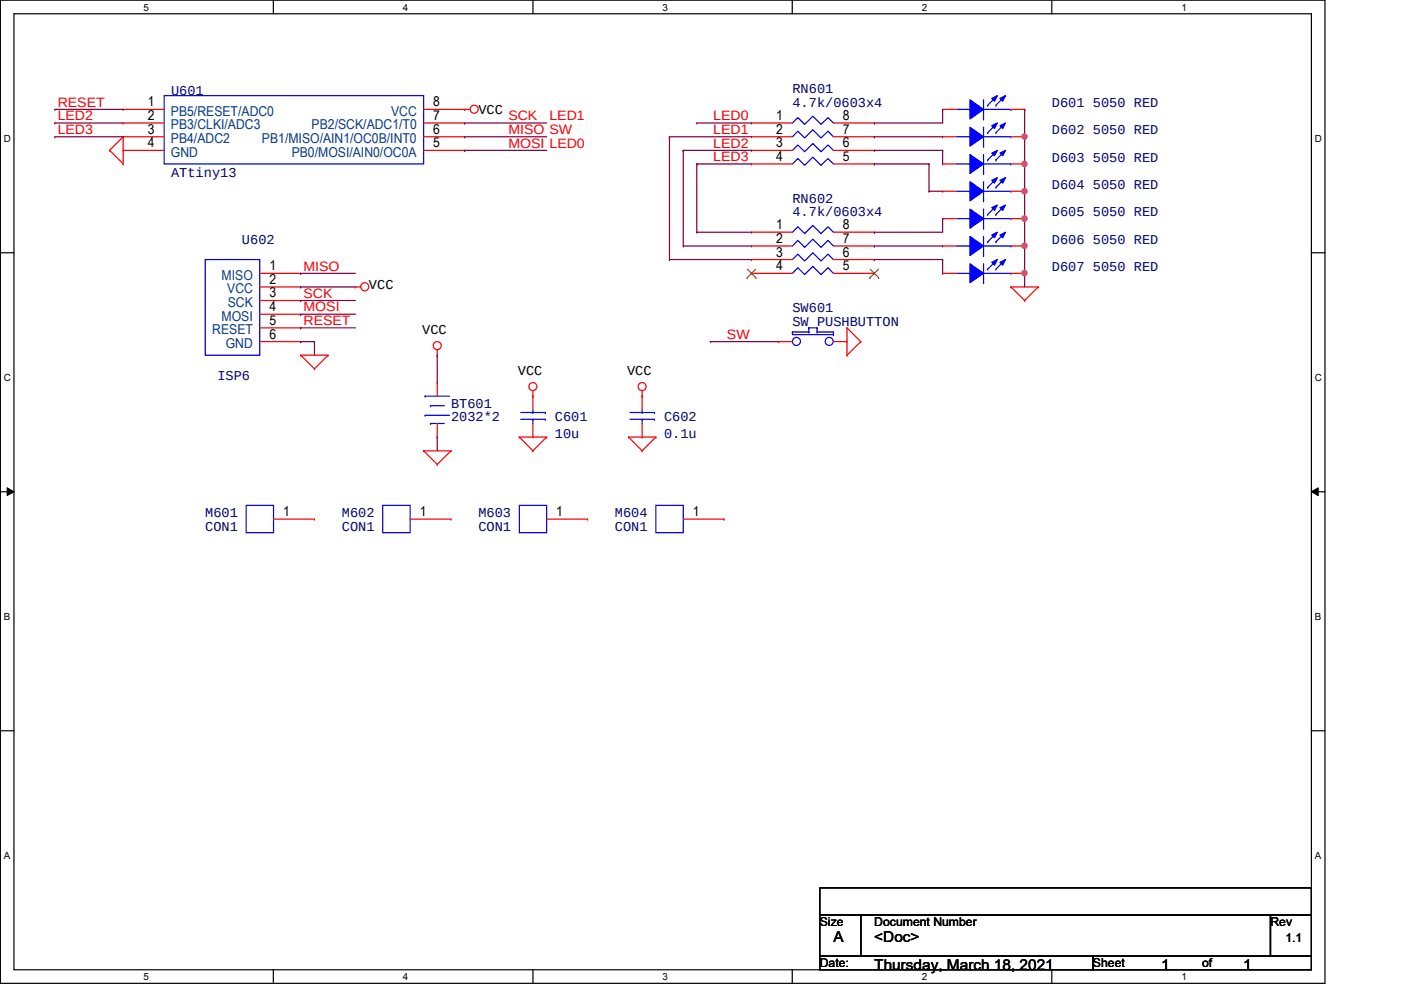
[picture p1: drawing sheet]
<svg xmlns="http://www.w3.org/2000/svg" width="297mm" height="210mm" viewBox="0 0 297 210" stroke-linecap="round" stroke-linejoin="round" font-family="sans-serif">
<path d="M.1 0h280.8v208.5h-280.8zM3 2.9h275v202.7h-275z" fill="none" stroke="#000" stroke-width=".25"/>
<g fill="#fff">
<path d="M30.4 .3h1.2v2.4h-1.2z"/>
<path d="M30.4 205.9h1.2v2.3h-1.2z"/>
</g>
<path d="M58 0v2.9M58 205.6v2.9" fill="none" stroke="#000" stroke-width=".25"/>
<g fill="#fff">
<path d="M85.4 .3h1.2v2.4h-1.2z"/>
<path d="M85.4 205.9h1.2v2.3h-1.2z"/>
</g>
<path d="M113 0v2.9M113 205.6v2.9" fill="none" stroke="#000" stroke-width=".25"/>
<g fill="#fff">
<path d="M140.5 .3h1.1v2.4h-1.1z"/>
<path d="M140.5 205.9h1.1v2.3h-1.1z"/>
</g>
<path d="M168 0v2.9M168 205.6v2.9" fill="none" stroke="#000" stroke-width=".25"/>
<g fill="#fff">
<path d="M195.4 .3h1.2v2.4h-1.2z"/>
<path d="M195.4 205.9h1.2v2.3h-1.2z"/>
</g>
<path d="M223 0v2.9M223 205.6v2.9" fill="none" stroke="#000" stroke-width=".25"/>
<g fill="#fff">
<path d="M250.5 .3h1.1v2.4h-1.1z"/>
<path d="M250.5 205.9h1.1v2.3h-1.1z"/>
<path d="M.8 28.2h1.5v2.4h-1.5z"/>
<path d="M278.8 28.2h1.4v2.4h-1.4z"/>
<path d="M.8 78.9h1.5v2.3h-1.5z"/>
<path d="M278.8 78.9h1.4v2.3h-1.4z"/>
</g>
<path d="M.1 53.6h2.9M278 53.6h2.9" fill="none" stroke="#000" stroke-width=".25"/>
<g fill="#fff">
<path d="M.8 129.6h1.4v2.3h-1.4z"/>
<path d="M278.8 129.6h1.3v2.3h-1.3z"/>
</g>
<path d="M.1 104.3h2.9M278 104.3h2.9" fill="none" stroke="#000" stroke-width=".25"/>
<path d="M1.5 103.4l1.5 .9-1.5 .8zM278 104.3l1.5-.9v1.7z" fill="#000"/>
<path d="M1.5 103.4l1.5 .9-1.5 .8zM278 104.3l1.5-.9v1.7z" fill="none" stroke="#000" stroke-width=".21"/>
<g fill="#fff">
<path d="M.8 180.3h1.4v2.3h-1.4z"/>
<path d="M278.8 180.3h1.3v2.3h-1.3z"/>
</g>
<path d="M.1 154.9h2.9M278 154.9h2.9M173.8 188.3h104.2v5.7h-104.2zM173.8 194h8.7v8.7h-8.7zM182.5 194h86.9v8.7h-86.9zM269.4 194h8.6v8.7h-8.6zM173.8 202.7h57.9v2.9h-57.9zM231.7 202.7h46.3v2.9h-46.3z" fill="none" stroke="#000" stroke-width=".25"/>
<g fill="none" stroke="#f00" stroke-width=".25">
<path d="M23.2 31.9h.1M23.2 31.9l2.9 2.9M26.1 29h.1M26.1 34.8h.1M26.1 29v5.8M26.1 29l-2.9 2.9M98.5 23.2h.1M98.5 23.2h1.2M159.3 26.1h.1M159.3 29h.1M159.3 31.9h.1M159.3 34.8h.1"/>
<path d="M159.3 26.1h8.7M159.3 29h8.7M159.3 31.9h8.7M159.3 34.8h8.7M176.7 26.1h8.7M176.7 29h8.7M176.7 31.9h8.7M176.7 34.8h8.7M185.4 26.1h.1M185.4 29h.1M185.4 31.9h.1M185.4 34.8h.1"/>
<path d="M55.1 58h8.7M63.8 58h.1M159.3 49.2h.1M159.3 52.2h.1M159.3 55h.1M159.3 58h.1M159.3 49.2h8.7M159.3 52.2h8.7M159.3 55h8.7M159.3 58h8.7M176.7 49.2h8.7M176.7 52.2h8.7"/>
<path d="M176.7 55h8.7M176.7 58h8.7M185.4 49.2h.1M185.4 52.2h.1M185.4 55h.1M185.4 58h.1M55.1 60.8h8.7M55.1 72.4h8.7M55.1 66.6h8.7M55.1 69.5h8.7M55.1 63.7h8.7M63.8 75.3h.1"/>
<path d="M63.8 66.6h.1M63.8 60.8h.1M63.8 72.4h.1M63.8 69.5h.1M63.8 63.7h.1M63.8 75.3h5.8M63.8 75.3l2.9 2.9M66.7 78.2h.1M69.6 75.3h.1M69.6 75.3l-2.9 2.9M75.3 60.8h.1M75.3 60.8h1.2"/>
<path d="M92.7 75.3h.1M92.7 74.2v1.1M165.1 72.4h.1M165.1 72.4h2.9M176.7 72.4h2.9M179.6 75.3h.1M179.6 69.5h.1M179.6 72.4h.1M179.6 69.5v5.8M179.6 69.5l2.9 2.9M182.5 72.4h.1M182.5 72.4l-2.9 2.9"/>
<path d="M214.3 60.8h.1M214.3 60.8h5.8M214.3 60.8l3 2.9M217.3 63.7h.1M220.1 60.8h.1M220.1 60.8l-2.8 2.9M89.8 95.6h.1M89.8 95.6h5.8M89.8 95.6l2.9 2.9M92.7 98.5h.1M95.6 95.6h.1M95.6 95.6l-2.9 2.9"/>
<path d="M110.1 92.7h.1M110.1 92.7h5.8M110.1 92.7l2.9 2.9M113 84h.1M113 95.6h.1M113 92.7h.1M113 82.8v4.1M113 89.8v2.9M115.9 92.7h.1M115.9 92.7l-2.9 2.9M133.3 92.7h.1M133.3 92.7h5.8"/>
<path d="M133.3 92.7l2.8 2.9M136.1 84h.1M136.1 95.6h.1M136.1 92.7h.1M136.1 82.8v4.1M136.1 89.8v2.9M139.1 92.7h.1M139.1 92.7l-3 2.9M115.9 110.1h8.7M124.6 110.1h.1"/>
<circle cx="100.5" cy="23.2" r=".85"/>
<circle cx="77.3" cy="60.8" r=".86"/>
<circle cx="92.7" cy="73.3" r=".85"/>
<circle cx="113" cy="82" r=".85"/>
<circle cx="136.1" cy="82" r=".85"/>
</g>
<g fill="none" stroke="#00f" stroke-width=".25">
<path d="M168 26.1l1.2-1.2 1.4 1.5 1.7-1.8 1.8 1.8 1.5-1.5 1.1 1.2M168 29l1.2-1.2 1.4 1.5 1.7-1.8 1.8 1.8 1.5-1.5 1.1 1.2M168 31.9l1.2-1.2 1.4 1.5 1.7-1.8 1.8 1.8 1.5-1.5 1.1 1.2M168 34.8l1.2-1.2 1.4 1.5 1.7-1.8 1.8 1.8 1.5-1.5 1.1 1.2M202.8 29h2.9M205.7 29h.1M208.5 31h.1M208.5 27v4M208.5 29h5.8M214.3 29h.1M43.5 55h11.6v20.3h-11.6zM168 49.2l1.2-1.1 1.4 1.4 1.7-1.7 1.8 1.7 1.5-1.4 1.1 1.1"/>
<path d="M168 52.2l1.2-1.2 1.4 1.5 1.7-1.8 1.8 1.8 1.5-1.5 1.1 1.2M168 55l1.2-1.1 1.4 1.4 1.7-1.7 1.8 1.7 1.5-1.4 1.1 1.1M168 58l1.2-1.2 1.4 1.4 1.7-1.7 1.8 1.7 1.5-1.4 1.1 1.2M168 70.4h.1M168 70.4v.6h8.7M168 70.4h3.5M171.5 69.5h.1M171.5 70.4h.1M171.5 69.5h1.7M171.5 69.5v.9M173.2 70.4h.1M173.2 69.5h.1"/>
<path d="M173.2 70.4h3.5M173.2 69.5v.9M176.7 71h.1M176.7 70.4h.1M176.7 70.4v.6M110.4 88.9h5.2M110.4 87.5h5.2M113 87.5h.1M113 88.9h.1M113 86.9v.6M113 88.9v.9M115.6 88.9h.1"/>
<path d="M115.6 87.5h.1M133.6 88.9h5.2M133.6 87.5h5.2M136.1 87.5h.1M136.1 88.9h.1M136.1 86.9v.6M136.1 88.9v.9M138.8 88.9h.1M138.8 87.5h.1M110.1 107.1h5.8v5.8h-5.8z"/>
<circle cx="168.9" cy="72.4" r=".85"/>
<circle cx="175.8" cy="72.4" r=".85"/>
</g>
<path d="M158.4 58.9h.1M158.5 57.1l1.8 1.8M160.2 57.1l-1.8 1.8M160.3 58.9h.1M184.4 58.9h.1M184.5 57.1l1.8 1.8M186.3 57.1l-1.9 1.8M186.3 58.9h.1" fill="none" stroke="#7f3f00" stroke-width=".21"/>
<path d="M205.7 27l2.8 2-2.8 2z" fill-rule="evenodd" fill="#00f"/>
<path d="M205.7 27l2.8 2-2.8 2z" fill="none" stroke="#00f" stroke-width=".25"/>
<path d="M212 26.7l1.2-.6-.6 1.2z" fill-rule="evenodd" fill="#00f"/>
<path d="M212 26.7l1.2-.6-.6 1.2z" fill="none" stroke="#00f" stroke-width=".25"/>
<path d="M210.3 26.7l1.2-.6-.6 1.2z" fill-rule="evenodd" fill="#00f"/>
<g fill="none" stroke="#00f" stroke-width=".25">
<path d="M208.5 38.5v4.1M209.4 28.1h.1M210.3 26.7l1.2-.6-.6 1.2zM211.2 28.1h.1M211.2 26.4l-1.8 1.7M212.9 26.4l-1.7 1.7M202.8 40.6h2.9M205.7 40.6h.1M208.5 42.6h.1M208.5 40.6h5.8M214.3 40.6h.1M90.1 84h.1"/>
<path d="M90.1 88.1h.1M90.1 84h5.2M90.1 88.1h5.2M91.3 89.8h.1M91.3 86h.1M91.3 89.8h2.9M91.3 86h2.9"/>
</g>
<path d="M199.9 29h.1M199.9 29h2.9M214.3 29h3M217.3 29h.1M92.7 81.1h.1M92.7 92.7h.1M92.7 81.1v2.9M92.7 89.8v2.9" fill="none" stroke="#f00" stroke-width=".25"/>
<path d="M205.7 38.5l2.8 2.1-2.8 2z" fill-rule="evenodd" fill="#00f"/>
<path d="M205.7 38.5l2.8 2.1-2.8 2z" fill="none" stroke="#00f" stroke-width=".25"/>
<path d="M212 38.2l1.2-.5-.6 1.1z" fill-rule="evenodd" fill="#00f"/>
<path d="M212 38.2l1.2-.5-.6 1.1z" fill="none" stroke="#00f" stroke-width=".25"/>
<path d="M210.3 38.2l1.2-.5-.6 1.1z" fill-rule="evenodd" fill="#00f"/>
<path d="M202.8 34.8h2.9M205.7 34.8h.1M208.5 36.8h.1M208.5 32.8v4M208.5 34.8h5.8M209.4 39.7h.1M210.3 38.2l1.2-.5-.6 1.1zM211.2 39.7h.1M211.2 38l-1.8 1.7M212.9 38l-1.7 1.7M214.3 34.8h.1" fill="none" stroke="#00f" stroke-width=".25"/>
<path d="M199.9 40.6h.1M199.9 40.6h2.9M214.3 40.6h3M217.3 40.6h.1" fill="none" stroke="#f00" stroke-width=".25"/>
<path d="M205.7 32.8l2.8 2-2.8 2z" fill-rule="evenodd" fill="#00f"/>
<path d="M205.7 32.8l2.8 2-2.8 2z" fill="none" stroke="#00f" stroke-width=".25"/>
<path d="M212 32.5l1.2-.6-.6 1.1z" fill-rule="evenodd" fill="#00f"/>
<path d="M212 32.5l1.2-.6-.6 1.1z" fill="none" stroke="#00f" stroke-width=".25"/>
<path d="M210.3 32.5l1.2-.6-.6 1.1z" fill-rule="evenodd" fill="#00f"/>
<path d="M209.4 33.9h.1M210.3 32.5l1.2-.6-.6 1.1zM211.2 33.9h.1M211.2 32.2l-1.8 1.7M212.9 32.2l-1.7 1.7M202.8 52.2h2.9M205.7 52.2h.1M208.5 54.2h.1M208.5 50.1v4.1M208.5 52.2h5.8M214.3 52.2h.1" fill="none" stroke="#00f" stroke-width=".25"/>
<path d="M199.9 34.8h.1M199.9 34.8h2.9M214.3 34.8h3M217.3 34.8h.1" fill="none" stroke="#f00" stroke-width=".25"/>
<path d="M205.7 50.1l2.8 2.1-2.8 2z" fill-rule="evenodd" fill="#00f"/>
<path d="M205.7 50.1l2.8 2.1-2.8 2z" fill="none" stroke="#00f" stroke-width=".25"/>
<path d="M212 49.8l1.2-.6-.6 1.2z" fill-rule="evenodd" fill="#00f"/>
<path d="M212 49.8l1.2-.6-.6 1.2z" fill="none" stroke="#00f" stroke-width=".25"/>
<path d="M210.3 49.8l1.2-.6-.6 1.2z" fill-rule="evenodd" fill="#00f"/>
<path d="M34.8 20.3h55v14.5h-55zM202.8 46.4h2.9M205.7 46.4h.1M208.5 48.4h.1M208.5 44.3v4.1M208.5 46.4h5.8M209.4 51.3h.1M210.3 49.8l1.2-.6-.6 1.2zM211.2 51.3h.1M211.2 49.5l-1.8 1.8M212.9 49.5l-1.7 1.8M214.3 46.4h.1" fill="none" stroke="#00f" stroke-width=".25"/>
<g fill="none" stroke="#f00" stroke-width=".25">
<path d="M26.1 23.2h.1M26.1 26.1h.1M26.1 29h.1M26.1 31.9h.1M26.1 23.2h8.7M26.1 26.1h8.7M26.1 29h8.7M26.1 31.9h8.7M89.8 23.2h8.7M89.8 26.1h8.7M89.8 29h8.7M89.8 31.9h8.7"/>
<path d="M98.5 31.9h.1M98.5 29h.1M98.5 26.1h.1M98.5 23.2h.1M199.9 52.2h.1M199.9 52.2h2.9M214.3 52.2h3M217.3 52.2h.1"/>
</g>
<path d="M205.7 44.3l2.8 2.1-2.8 2z" fill-rule="evenodd" fill="#00f"/>
<path d="M205.7 44.3l2.8 2.1-2.8 2z" fill="none" stroke="#00f" stroke-width=".25"/>
<path d="M212 44l1.2-.5-.6 1.1z" fill-rule="evenodd" fill="#00f"/>
<path d="M212 44l1.2-.5-.6 1.1z" fill="none" stroke="#00f" stroke-width=".25"/>
<path d="M210.3 44l1.2-.5-.6 1.1z" fill-rule="evenodd" fill="#00f"/>
<path d="M202.8 58h2.9M205.7 58h.1M208.5 59.9h.1M208.5 55.9v4M208.5 58h5.8M209.4 45.5h.1M210.3 44l1.2-.5-.6 1.1zM211.2 45.5h.1M211.2 43.7l-1.8 1.8M212.9 43.7l-1.7 1.8M214.3 58h.1M139.1 107.1h5.8v5.8h-5.8z" fill="none" stroke="#00f" stroke-width=".25"/>
<path d="M199.9 46.4h.1M199.9 46.4h2.9M214.3 46.4h3M217.3 46.4h.1M144.9 110.1h8.6M153.5 110.1h.1" fill="none" stroke="#f00" stroke-width=".25"/>
<path d="M205.7 55.9l2.8 2.1-2.8 1.9z" fill-rule="evenodd" fill="#00f"/>
<path d="M205.7 55.9l2.8 2.1-2.8 1.9z" fill="none" stroke="#00f" stroke-width=".25"/>
<path d="M212 55.6l1.2-.6-.6 1.2z" fill-rule="evenodd" fill="#00f"/>
<path d="M212 55.6l1.2-.6-.6 1.2z" fill="none" stroke="#00f" stroke-width=".25"/>
<path d="M210.3 55.6l1.2-.6-.6 1.2z" fill-rule="evenodd" fill="#00f"/>
<path d="M202.8 23.2h2.9M205.7 23.2h.1M208.5 25.2h.1M208.5 21.2v4M208.5 23.2h5.8M214.3 23.2h.1M209.4 57.1h.1M210.3 55.6l1.2-.6-.6 1.2zM211.2 57.1h.1M211.2 55.3l-1.8 1.8M212.9 55.3l-1.7 1.8M52.2 107.1h5.8v5.8h-5.8z" fill="none" stroke="#00f" stroke-width=".25"/>
<path d="M199.9 58h.1M199.9 58h2.9M214.3 58h3M217.3 58h.1M58 110.1h8.7M66.7 110.1h.1" fill="none" stroke="#f00" stroke-width=".25"/>
<path d="M205.7 21.2l2.8 2-2.8 2z" fill-rule="evenodd" fill="#00f"/>
<path d="M205.7 21.2l2.8 2-2.8 2z" fill="none" stroke="#00f" stroke-width=".25"/>
<path d="M212 20.9l1.2-.6-.6 1.2z" fill-rule="evenodd" fill="#00f"/>
<path d="M212 20.9l1.2-.6-.6 1.2z" fill="none" stroke="#00f" stroke-width=".25"/>
<path d="M210.3 20.9l1.2-.6-.6 1.2z" fill-rule="evenodd" fill="#00f"/>
<path d="M209.4 22.3h.1M210.3 20.9l1.2-.6-.6 1.2zM211.2 22.3h.1M211.2 20.6l-1.8 1.7M212.9 20.6l-1.7 1.7M81.1 107.1h5.8v5.8h-5.8z" fill="none" stroke="#00f" stroke-width=".25"/>
<path d="M199.9 23.2h.1M199.9 23.2h2.9M214.3 23.2h3M217.3 23.2h.1M86.9 110.1h8.7M95.6 110.1h.1" fill="none" stroke="#f00" stroke-width=".25"/>
<g fill="none" stroke="#7f003f" stroke-width=".25">
<path d="M217.3 23.2h.1M217.3 23.2v5.8M63.8 58h.1M63.8 58h11.5M63.8 60.8h.1M63.8 63.7h.1M63.8 66.6h.1M63.8 69.5h.1M63.8 72.4h.1M63.8 72.4h2.9M63.8 60.8h11.5M63.8 63.7h11.5"/>
<path d="M63.8 66.6h11.5M63.8 69.5h11.5M66.7 72.4h.1M66.7 72.4v2.9M150.6 72.4h.1M150.6 72.4h14.5"/>
</g>
<circle cx="217.2" cy="29" r=".56" fill="#f0f"/>
<circle cx="217.2" cy="29" r=".56" fill="none" stroke="#f0f" stroke-width=".25"/>
<path d="M217.3 29h.1M217.3 29v5.8" fill="none" stroke="#7f003f" stroke-width=".25"/>
<circle cx="217.2" cy="34.8" r=".56" fill="#f0f"/>
<circle cx="217.2" cy="34.8" r=".56" fill="none" stroke="#f0f" stroke-width=".25"/>
<path d="M217.3 34.8h.1M217.3 34.8v5.8" fill="none" stroke="#7f003f" stroke-width=".25"/>
<circle cx="217.2" cy="40.6" r=".56" fill="#f0f"/>
<circle cx="217.2" cy="40.6" r=".56" fill="none" stroke="#f0f" stroke-width=".25"/>
<path d="M217.3 40.6h.1M217.3 46.4h.1M217.3 40.6v11.6" fill="none" stroke="#7f003f" stroke-width=".25"/>
<circle cx="217.2" cy="46.3" r=".56" fill="#f0f"/>
<circle cx="217.2" cy="46.3" r=".56" fill="none" stroke="#f0f" stroke-width=".25"/>
<path d="M217.3 52.2h.1M217.3 52.2v5.8" fill="none" stroke="#7f003f" stroke-width=".25"/>
<circle cx="217.2" cy="57.9" r=".56" fill="#f0f"/>
<circle cx="217.2" cy="57.9" r=".56" fill="none" stroke="#f0f" stroke-width=".25"/>
<circle cx="217.2" cy="52.1" r=".56" fill="#f0f"/>
<circle cx="217.2" cy="52.1" r=".56" fill="none" stroke="#f0f" stroke-width=".25"/>
<g fill="none" stroke="#7f003f" stroke-width=".25">
<path d="M11.6 23.2h.1M11.6 26.1h.1M11.6 29h.1M11.6 26.1h14.5M11.6 29h14.5M11.6 23.2h14.5M98.5 26.1h.1M98.5 29h.1M98.5 31.9h.1M98.5 26.1h17.4M98.5 29h17.4M98.5 31.9h17.4"/>
<path d="M141.9 29h.1M141.9 29h17.4M141.9 29v26M144.9 31.9h.1M144.9 31.9h14.4M144.9 31.9v20.3M147.7 26.1h.1M147.7 34.8h.1M147.7 26.1h11.6M147.7 34.8h11.6M147.7 34.8v14.4M185.4 26.1h.1"/>
<path d="M185.4 29h.1M185.4 31.9h.1M185.4 34.8h.1M185.4 29h14.5M185.4 31.9h14.5M185.4 34.8h11.6M197 34.8h.1M197 34.8v5.8M199.9 23.2h.1M199.9 31.9h.1M199.9 23.2v2.9h-14.5M199.9 31.9v2.9"/>
<path d="M141.9 55h.1M141.9 55h17.4M144.9 52.2h.1M144.9 52.2h14.4M147.7 49.2h.1M147.7 49.2h11.6M185.4 49.2h.1M185.4 52.2h.1M185.4 55h.1M185.4 52.2h14.5M185.4 55h14.5M197 40.6h.1"/>
<path d="M197 40.6h2.9M199.9 46.4h.1M199.9 55h.1M199.9 46.4v2.8h-14.5M199.9 55v3M217.3 58h.1M217.3 58v2.8M92.7 75.3h.1M92.7 75.3v5.8M92.7 92.7h.1M92.7 92.7v2.9"/>
</g>
<circle cx="217.2" cy="29" r=".56" fill="#f0f"/>
<circle cx="217.2" cy="29" r=".56" fill="none" stroke="#f0f" stroke-width=".25"/>
<circle cx="217.2" cy="34.8" r=".56" fill="#f0f"/>
<circle cx="217.2" cy="34.8" r=".56" fill="none" stroke="#f0f" stroke-width=".25"/>
<circle cx="217.2" cy="40.6" r=".56" fill="#f0f"/>
<circle cx="217.2" cy="40.6" r=".56" fill="none" stroke="#f0f" stroke-width=".25"/>
<circle cx="217.2" cy="46.3" r=".56" fill="#f0f"/>
<circle cx="217.2" cy="46.3" r=".56" fill="none" stroke="#f0f" stroke-width=".25"/>
<circle cx="217.2" cy="57.9" r=".56" fill="#f0f"/>
<circle cx="217.2" cy="57.9" r=".56" fill="none" stroke="#f0f" stroke-width=".25"/>
<circle cx="217.2" cy="52.1" r=".56" fill="#f0f"/>
<circle cx="217.2" cy="52.1" r=".56" fill="none" stroke="#f0f" stroke-width=".25"/>
<g font-size="3.2">
<text x="176.7" y="199.8">A</text>
<text x="185.4" y="199.8">&lt;Doc&gt;</text>
<text x="185.4" y="205.6">Thursday, March 18, 2021</text>
<text x="246.2" y="205.6">1</text>
<text x="263.6" y="205.6">1</text>
</g>
<g font-size="2.9" fill="#f00">
<text x="12.2" y="22.6">RESET</text>
<text x="12.2" y="25.5">LED2</text>
<text x="12.2" y="28.4">LED3</text>
<text x="107.8" y="25.5">SCK</text>
<text x="107.8" y="28.4">MISO SW</text>
<text x="116.5" y="25.5">LED1</text>
<text x="151.2" y="25.5">LED0</text>
<text x="151.2" y="28.4">LED1</text>
<text x="107.8" y="31.3">MOSI LED0</text>
<text x="151.2" y="31.3">LED2</text>
<text x="151.2" y="34.2">LED3</text>
<text x="64.3" y="57.4">MISO</text>
<text x="64.3" y="63.1">SCK</text>
<text x="64.3" y="66">MOSI</text>
<text x="64.3" y="68.9">RESET</text>
<text x="154.1" y="71.8">SW</text>
</g>
<g font-size="2.9">
<text x="31.3" y="22.6">1</text>
<text x="91.9" y="22.6">8</text>
<text x="31.3" y="25.4">2</text>
<text x="31.3" y="28.4">3</text>
<text x="91.9" y="28.4">6</text>
<text x="91.9" y="25.4">7</text>
<text x="101.4" y="24.2">VCC</text>
<text x="164.5" y="25.4">1</text>
<text x="164.5" y="28.4">2</text>
<text x="178.7" y="25.4">8</text>
<text x="178.7" y="28.4">7</text>
<text x="31.3" y="31.2">4</text>
<text x="91.9" y="31.2">5</text>
<text x="164.5" y="31.2">3</text>
<text x="164.5" y="34.1">4</text>
<text x="178.7" y="31.2">6</text>
<text x="178.7" y="34.1">5</text>
<text x="164.5" y="48.6">1</text>
<text x="164.5" y="51.5">2</text>
<text x="178.7" y="48.6">8</text>
<text x="178.7" y="51.5">7</text>
<text x="57.1" y="57.3">1</text>
<text x="164.5" y="54.4">3</text>
<text x="164.5" y="57.3">4</text>
<text x="178.7" y="54.4">6</text>
<text x="178.7" y="57.3">5</text>
<text x="57.1" y="66">4</text>
<text x="57.1" y="60.2">2</text>
<text x="57.1" y="63.1">3</text>
<text x="78.2" y="61.2">VCC</text>
<text x="57.1" y="71.8">6</text>
<text x="57.1" y="68.9">5</text>
<text x="89.5" y="70.8">VCC</text>
<text x="109.8" y="79.5">VCC</text>
<text x="133" y="79.5">VCC</text>
<text x="60" y="109.4">1</text>
<text x="89" y="109.4">1</text>
<text x="117.9" y="109.4">1</text>
<text x="146.9" y="109.4">1</text>
</g>
<g font-size="2.9" fill="#00007f">
<text x="36.3" y="20.1">U601</text>
<text x="168" y="19.8">RN601</text>
<text x="168" y="22.7">4.7k/0603x4</text>
<text x="223" y="22.7">D601 5050 RED</text>
<text x="223" y="28.5">D602 5050 RED</text>
<text x="223" y="34.3">D603 5050 RED</text>
<text x="36.3" y="37.5">ATtiny13</text>
<text x="223" y="40.1">D604 5050 RED</text>
<text x="168" y="43">RN602</text>
<text x="168" y="45.9">4.7k/0603x4</text>
<text x="223" y="45.9">D605 5050 RED</text>
<text x="51.3" y="51.6">U602</text>
<text x="223" y="51.6">D606 5050 RED</text>
<text x="223" y="57.4">D607 5050 RED</text>
<text x="168" y="66.1">SW601</text>
<text x="168" y="69">SW PUSHBUTTON</text>
<text x="46.1" y="80.6">ISP6</text>
<text x="95.6" y="86.4">BT601</text>
<text x="95.6" y="89.3">2032*2</text>
<text x="117.6" y="89.3">C601</text>
<text x="140.8" y="89.3">C602</text>
<text x="117.6" y="92.8">10u</text>
<text x="140.8" y="92.8">0.1u</text>
<text x="43.5" y="109.6">M601</text>
<text x="43.5" y="112.5">CON1</text>
<text x="72.5" y="109.6">M602</text>
<text x="72.5" y="112.5">CON1</text>
<text x="101.4" y="109.6">M603</text>
<text x="101.4" y="112.5">CON1</text>
<text x="130.4" y="109.6">M604</text>
<text x="130.4" y="112.5">CON1</text>
</g>
<g font-size="2.9" fill="#003f7f">
<text x="36.2" y="24.6">PB5/RESET/ADC0</text>
<text x="36.2" y="27.4">PB3/CLKI/ADC3</text>
<text x="66.1" y="27.4">PB2/SCK/ADC1/T0</text>
<text x="82.9" y="24.6">VCC</text>
<text x="36.2" y="30.4">PB4/ADC2</text>
<text x="36.2" y="33.2">GND</text>
<text x="55.5" y="30.4">PB1/MISO/AIN1/OC0B/INT0</text>
<text x="61.8" y="33.2">PB0/MOSI/AIN0/OC0A</text>
<text x="47" y="59.3">MISO</text>
<text x="48.2" y="62.2">VCC</text>
<text x="48.3" y="65.1">SCK</text>
<text x="45" y="70.9">RESET</text>
<text x="47" y="68">MOSI</text>
<text x="47.9" y="73.8">GND</text>
</g>
<g font-size="2.6">
<text x="173.8" y="196.3">Size</text>
<text x="185.4" y="196.3">Document Number</text>
<text x="269.4" y="196.3">Rev</text>
<text x="272.5" y="199.8">1.1</text>
<text x="173.8" y="205.1">Date:</text>
<text x="231.7" y="205.1">Sheet</text>
<text x="254.9" y="205.1">of</text>
</g>
<g font-size="2.1">
<text x="30.4" y="2.2">5</text>
<text x="85.4" y="2.2">4</text>
<text x="140.5" y="2.2">3</text>
<text x="195.4" y="2.2">2</text>
<text x="250.5" y="2.2">1</text>
<text x=".8" y="30.1">D</text>
<text x="278.8" y="30.1">D</text>
<text x=".8" y="80.8">C</text>
<text x="278.8" y="80.8">C</text>
<text x=".8" y="131.5">B</text>
<text x="278.8" y="131.5">B</text>
<text x=".8" y="182.2">A</text>
<text x="278.8" y="182.2">A</text>
<text x="30.4" y="207.8">5</text>
<text x="85.4" y="207.8">4</text>
<text x="140.5" y="207.8">3</text>
<text x="195.4" y="207.8">2</text>
<text x="250.5" y="207.8">1</text>
</g>
</svg>
